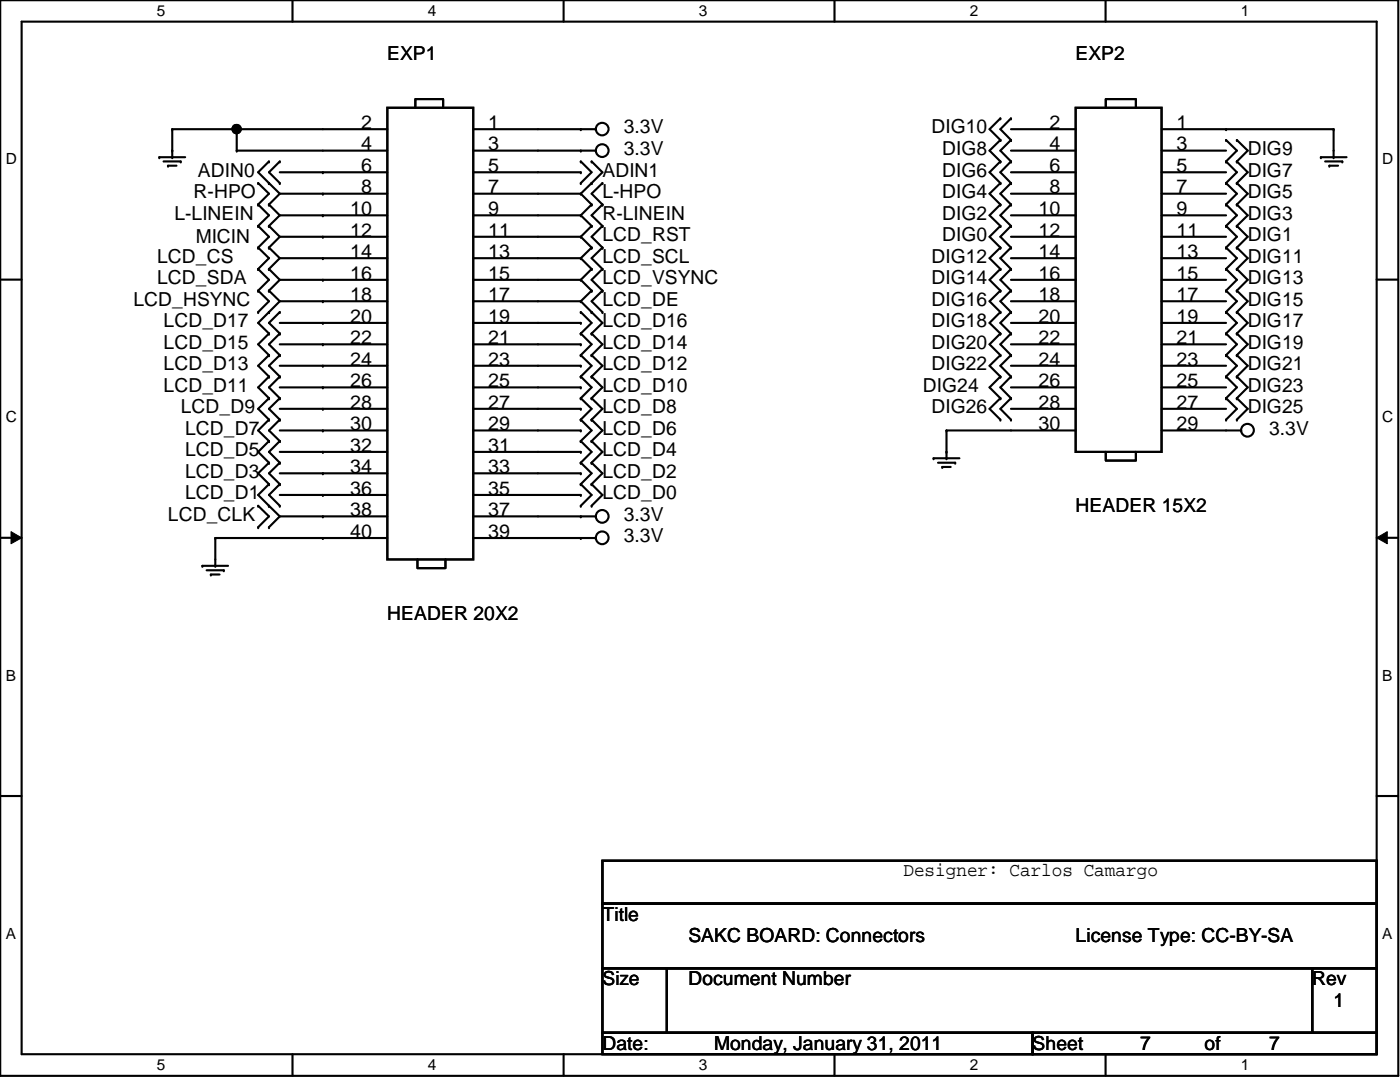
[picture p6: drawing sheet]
<svg xmlns="http://www.w3.org/2000/svg" width="279mm" height="216mm" viewBox="0 0 279 216" stroke-linecap="round" stroke-linejoin="round" font-family="sans-serif">
<path d="M0 0h279.1v214.7h-279.1zM4.3 4.3h270.4v206.1h-270.4z" fill="none" stroke="#000" stroke-width=".42"/>
<g fill="#fff">
<path d="M31.3 .5h1.7v3.4h-1.7z"/>
<path d="M31.3 210.8h1.7v3.4h-1.7z"/>
</g>
<path d="M58.4 0v4.3M58.4 210.4v4.2" fill="none" stroke="#000" stroke-width=".42"/>
<g fill="#fff">
<path d="M85.4 .5h1.7v3.4h-1.7z"/>
<path d="M85.4 210.8h1.7v3.4h-1.7z"/>
</g>
<path d="M112.5 0v4.3M112.5 210.4v4.2" fill="none" stroke="#000" stroke-width=".42"/>
<g fill="#fff">
<path d="M139.5 .5h1.7v3.4h-1.7z"/>
<path d="M139.5 210.8h1.7v3.4h-1.7z"/>
</g>
<path d="M166.5 0v4.3M166.5 210.4v4.2" fill="none" stroke="#000" stroke-width=".42"/>
<g fill="#fff">
<path d="M193.5 .5h1.7v3.4h-1.7z"/>
<path d="M193.5 210.8h1.7v3.4h-1.7z"/>
</g>
<path d="M220.6 0v4.3M220.6 210.4v4.2" fill="none" stroke="#000" stroke-width=".42"/>
<g fill="#fff">
<path d="M247.6 .5h1.7v3.4h-1.7z"/>
<path d="M247.6 210.8h1.7v3.4h-1.7z"/>
<path d="M1.1 30.1h2.2v3.4h-2.2z"/>
<path d="M275.8 30.1h2.2v3.4h-2.2z"/>
<path d="M1.1 81.5h2.2v3.5h-2.2z"/>
<path d="M275.8 81.5h2.2v3.5h-2.2z"/>
</g>
<path d="M0 55.8h4.3M274.7 55.8h4.3" fill="none" stroke="#000" stroke-width=".42"/>
<g fill="#fff">
<path d="M1.1 133.1h2.1v3.4h-2.1z"/>
<path d="M275.8 133.1h2.1v3.4h-2.1z"/>
</g>
<path d="M0 107.3h4.3M274.7 107.3h4.3" fill="none" stroke="#000" stroke-width=".42"/>
<path d="M2.2 106.1l2.1 1.2-2.1 1.2zM274.7 107.3l2.2-1.2v2.4z" fill="#000"/>
<path d="M2.2 106.1l2.1 1.2-2.1 1.2zM274.7 107.3l2.2-1.2v2.4z" fill="none" stroke="#000" stroke-width=".2"/>
<g fill="#fff">
<path d="M1.1 184.6h2.1v3.4h-2.1z"/>
<path d="M275.8 184.6h2.1v3.4h-2.1z"/>
</g>
<g fill="none" stroke="#000" stroke-width=".42">
<path d="M31.8 31.4h5.2M32.6 32.2h3.5M33.5 33.1h1.7M47.2 25.8v4.3h30.1M51.5 36.5l2.2 2.2-2.2 2.1 2.2 2.2-2.2 2.1 2.2 2.1-2.2 2.2 2.2 2.1-2.2 2.2 2.2 2.1-2.2 2.2 2.2 2.1-2.2 2.2M53.7 32.2l-2.2 2.2 4.3 4.3M55.8 34.4h21.5M55.8 38.7h21.5M55.8 38.7l-2.1 2.1 2.1 2.2M55.8 32.2l-2.1 2.2 2.1 2.1M77.3 21.5h17.1v90.1h-17.1zM77.3 25.8h-42.9v5.6"/>
<path d="M82.9 21.5v-1.7h5.5v1.7M94.4 34.4h21.5M94.4 38.7h21.5M94.4 25.8h24.5M94.4 30.1h24.5M115.9 32.2l2.2 2.2-2.2 2.1M115.9 38.7l2.2 2.1-2.2 2.2M118.1 32.2l2.1 2.2-4.3 4.3M120.2 36.5l-2.1 2.2 2.1 2.1-2.1 2.2 2.1 2.1-2.1 2.1 2.1 2.2-2.1 2.1 2.1 2.2-2.1 2.1 2.1 2.2-2.1 2.1 2.1 2.2M199.6 23.6l-2.1 2.2 2.1 2.1-2.1 2.2 2.1 2.1-2.1 2.2 2.1 2.1-2.1 2.2 2.1 2.1-2.1 2.2 2.1 2.1-2.1 2.1 2.1 2.2-2.1 2.1 2.1 2.2-2.1 2.1 2.1 2.2-2.1 2.1 2.1 2.2-2.1 2.1 2.1 2.1-2.1 2.2 2.1 2.2-2.1 2.1 2.1 2.1-2.1 2.2 2.1 2.2-2.1 2.1 2.1 2.1M201.8 34.4h12.9M201.8 38.7h12.9"/>
<path d="M201.8 25.8h12.9M201.8 30.1h12.9M201.8 23.6l-2.2 2.2 2.2 2.1-2.2 2.2 2.2 2.1-2.2 2.2 2.2 2.1-2.2 2.2 2.2 2.1-2.2 2.2 2.2 2.1-2.2 2.1 2.2 2.2-2.2 2.1 2.2 2.2-2.2 2.1 2.2 2.2-2.2 2.1 2.2 2.2-2.2 2.1 2.2 2.1-2.2 2.2 2.2 2.2-2.2 2.1 2.2 2.1-2.2 2.2 2.2 2.2-2.2 2.1 2.2 2.1M214.7 21.5h17.1v68.7h-17.1zM220.7 21.5v-1.7h6v1.7M231.8 34.4h12.9M231.8 38.7h12.9M231.8 25.8h34.3v5.6M231.8 30.1h12.9M244.7 27.9l2.1 2.2-2.1 2.1 2.1 2.2-2.1 2.1 2.1 2.2-2.1 2.1 2.1 2.2-2.1 2.1 2.1 2.1-2.1 2.2 2.1 2.1-2.1 2.2 2.1 2.1-2.1 2.2 2.1 2.1-2.1 2.2 2.1 2.1-2.1 2.1 2.1 2.2-2.1 2.2 2.1 2.1-2.1 2.1 2.1 2.2-2.1 2.2 2.1 2.1-2.1 2.1M246.8 27.9l2.2 2.2-2.2 2.1 2.2 2.2-2.2 2.1 2.2 2.2-2.2 2.1 2.2 2.2-2.2 2.1 2.2 2.1-2.2 2.2 2.2 2.1-2.2 2.2 2.2 2.1-2.2 2.2 2.2 2.1-2.2 2.2 2.2 2.1-2.2 2.1 2.2 2.2-2.2 2.2 2.2 2.1-2.2 2.1 2.2 2.2-2.2 2.2 2.2 2.1-2.2 2.1M263.6 31.4h5.1"/>
<path d="M264.5 32.2h3.4M265.3 33.1h1.7M55.8 43h21.5M55.8 47.2h21.5M55.8 51.5h21.5M55.8 55.8h21.5M55.8 43l-2.1 2.1 2.1 2.1M55.8 47.2l-2.1 2.2 2.1 2.1M55.8 51.5l-2.1 2.2 2.1 2.1M55.8 55.8l-2.1 2.2 2.1 2.1M94.4 43h21.5M94.4 47.2h21.5"/>
<path d="M94.4 51.5h21.5M94.4 55.8h21.5M115.9 43l2.2 2.1-2.2 2.1M115.9 47.2l2.2 2.2-2.2 2.1M115.9 51.5l2.2 2.2-2.2 2.1M115.9 55.8l2.2 2.2-2.2 2.1M201.8 43h12.9M201.8 47.2h12.9M201.8 51.5h12.9M201.8 55.8h12.9M231.8 43h12.9M231.8 47.2h12.9"/>
<path d="M231.8 51.5h12.9M231.8 55.8h12.9M55.8 60.1h21.5M55.8 64.4h21.5M55.8 68.7h21.5M55.8 73h21.5M55.8 77.3h21.5M55.8 60.1l-4.3 4.3 2.2 2.1-2.2 2.2 2.2 2.2-2.2 2.1 2.2 2.1-2.2 2.2 2.2 2.2-2.2 2.1 2.2 2.1-2.2 2.2 2.2 2.1-2.2 2.2 2.2 2.1-2.2 2.1 2.2 2.2-2.2 2.2 4.3 4.2M55.8 62.3l-2.1 2.1 2.1 2.1-2.1 2.2 2.1 2.2-2.1 2.1 2.1 2.1-2.1 2.2 2.1 2.2-2.1 2.1 2.1 2.1-2.1 2.2 2.1 2.1-2.1 2.2 2.1 2.1-2.1 2.1 2.1 2.2-2.1 2.2 2.1 2.1M94.4 60.1h21.5M94.4 64.4h21.5M94.4 68.7h21.5"/>
<path d="M94.4 73h21.5M94.4 77.3h21.5M115.9 60.1l4.3 4.3-2.1 2.1 2.1 2.2-2.1 2.2 2.1 2.1-2.1 2.1 2.1 2.2-2.1 2.2 2.1 2.1-2.1 2.1 2.1 2.2-2.1 2.1 2.1 2.2-2.1 2.1 2.1 2.1-2.1 2.2 2.1 2.2-2.1 2.1M115.9 62.3l2.2 2.1-2.2 2.1 2.2 2.2-2.2 2.2 2.2 2.1-2.2 2.1 2.2 2.2-2.2 2.2 2.2 2.1-2.2 2.1 2.2 2.2-2.2 2.1 2.2 2.2-2.2 2.1 2.2 2.1-2.2 2.2 2.2 2.2-2.2 2.1M201.8 60.1h12.9M201.8 64.4h12.9M201.8 68.7h12.9M201.8 73h12.9M201.8 77.3h12.9M231.8 60.1h12.9M231.8 64.4h12.9M231.8 68.7h12.9"/>
<path d="M231.8 73h12.9M231.8 77.3h12.9M55.8 81.6h21.5M55.8 85.9h21.5M55.8 90.2h21.5M55.8 94.4h21.5M55.8 98.8h21.5M94.4 81.6h21.5M94.4 85.9h21.5M94.4 90.2h21.5M94.4 94.4h21.5M94.4 98.8h21.5"/>
<path d="M186.3 91.4h5.2M187.2 92.3h3.4M188 93.2h1.7M201.8 81.6h12.9M214.7 85.9h-25.8v5.5M220.7 90.2v1.7h6v-1.7M231.8 81.6h12.9M231.8 85.9h15.9M40.4 112.9h5.1M41.2 113.8h3.5M42.1 114.6h1.7M51.5 100.9l2.2 2.1-2.2 2.2"/>
<path d="M55.8 103h21.5M55.8 103l-2.1 2.2M77.3 107.4h-34.3v5.5M83.3 111.6v1.8h5.6v-1.8M94.4 103h24.5M94.4 107.4h24.5M0 158.8h4.3M274.7 158.8h4.3M120.2 171.7h154.5v8.6h-154.5zM120.2 180.3h154.5v12.9h-154.5zM120.2 193.2h12.9v12.9h-12.9zM133.1 193.2h128.8v12.9h-128.8z"/>
<path d="M261.9 193.2h12.8v12.9h-12.8zM120.2 206.1h85.9v4.3h-85.9zM206.1 206.1h68.6v4.3h-68.6z"/>
<circle cx="47.2" cy="25.8" r=".83"/>
<circle cx="120.2" cy="30.1" r="1.27"/>
<circle cx="120.2" cy="25.8" r="1.26"/>
<circle cx="249" cy="85.8" r="1.27"/>
<circle cx="120.2" cy="103" r="1.27"/>
<circle cx="120.2" cy="107.3" r="1.27"/>
</g>
<g fill="#000">
<circle cx="31.8" cy="31.4" r=".21"/>
<circle cx="33.5" cy="33.1" r=".21"/>
<circle cx="34.4" cy="30.1" r=".21"/>
<circle cx="34.4" cy="25.8" r=".21"/>
<circle cx="34.4" cy="31.4" r=".21"/>
<circle cx="36.1" cy="32.2" r=".21"/>
<circle cx="47.2" cy="25.8" r=".21"/>
<circle cx="47.2" cy="30.1" r=".21"/>
<circle cx="51.5" cy="36.5" r=".21"/>
<circle cx="53.7" cy="32.2" r=".21"/>
<circle cx="53.7" cy="36.5" r=".21"/>
<circle cx="55.8" cy="32.2" r=".21"/>
<circle cx="55.8" cy="36.5" r=".21"/>
<circle cx="64.4" cy="34.4" r=".21"/>
<circle cx="64.4" cy="38.7" r=".21"/>
<circle cx="115.9" cy="34.4" r=".21"/>
<circle cx="115.9" cy="25.8" r=".21"/>
<circle cx="115.9" cy="30.1" r=".21"/>
<circle cx="115.9" cy="36.5" r=".21"/>
<circle cx="115.9" cy="32.2" r=".21"/>
<circle cx="115.9" cy="38.7" r=".21"/>
<circle cx="118.1" cy="36.5" r=".21"/>
<circle cx="118.1" cy="32.2" r=".21"/>
<circle cx="118.9" cy="25.8" r=".21"/>
<circle cx="118.9" cy="30.1" r=".21"/>
<circle cx="120.2" cy="36.5" r=".21"/>
<circle cx="199.6" cy="32.2" r=".21"/>
<circle cx="199.6" cy="36.5" r=".21"/>
<circle cx="199.6" cy="27.9" r=".21"/>
<circle cx="199.6" cy="23.6" r=".21"/>
<circle cx="201.8" cy="36.5" r=".21"/>
<circle cx="201.8" cy="32.2" r=".21"/>
<circle cx="201.8" cy="27.9" r=".21"/>
<circle cx="201.8" cy="23.6" r=".21"/>
<circle cx="244.7" cy="36.5" r=".21"/>
<circle cx="244.7" cy="32.2" r=".21"/>
<circle cx="244.7" cy="25.8" r=".21"/>
<circle cx="244.7" cy="27.9" r=".21"/>
<circle cx="246.8" cy="32.2" r=".21"/>
<circle cx="246.8" cy="27.9" r=".21"/>
<circle cx="246.8" cy="36.5" r=".21"/>
<circle cx="263.6" cy="31.4" r=".21"/>
<circle cx="265.3" cy="33.1" r=".21"/>
<circle cx="266.1" cy="25.8" r=".21"/>
<circle cx="266.1" cy="31.4" r=".21"/>
<circle cx="267.9" cy="32.2" r=".21"/>
<circle cx="51.5" cy="53.7" r=".21"/>
<circle cx="51.5" cy="49.4" r=".21"/>
<circle cx="51.5" cy="40.8" r=".21"/>
<circle cx="51.5" cy="45.1" r=".21"/>
<circle cx="51.5" cy="58" r=".21"/>
<circle cx="53.7" cy="49.4" r=".21"/>
<circle cx="53.7" cy="53.7" r=".21"/>
<circle cx="53.7" cy="58" r=".21"/>
<circle cx="53.7" cy="45.1" r=".21"/>
<circle cx="53.7" cy="40.8" r=".21"/>
<circle cx="64.4" cy="43" r=".21"/>
<circle cx="64.4" cy="47.2" r=".21"/>
<circle cx="64.4" cy="55.8" r=".21"/>
<circle cx="64.4" cy="51.5" r=".21"/>
<circle cx="115.9" cy="47.2" r=".21"/>
<circle cx="115.9" cy="55.8" r=".21"/>
<circle cx="115.9" cy="43" r=".21"/>
<circle cx="115.9" cy="51.5" r=".21"/>
<circle cx="118.1" cy="45.1" r=".21"/>
<circle cx="118.1" cy="40.8" r=".21"/>
<circle cx="118.1" cy="49.4" r=".21"/>
<circle cx="118.1" cy="53.7" r=".21"/>
<circle cx="118.1" cy="58" r=".21"/>
<circle cx="120.2" cy="45.1" r=".21"/>
<circle cx="120.2" cy="49.4" r=".21"/>
<circle cx="120.2" cy="58" r=".21"/>
<circle cx="120.2" cy="40.8" r=".21"/>
<circle cx="120.2" cy="53.7" r=".21"/>
<circle cx="199.6" cy="49.4" r=".21"/>
<circle cx="199.6" cy="40.8" r=".21"/>
<circle cx="199.6" cy="45.1" r=".21"/>
<circle cx="199.6" cy="58" r=".21"/>
<circle cx="199.6" cy="53.7" r=".21"/>
<circle cx="201.8" cy="45.1" r=".21"/>
<circle cx="201.8" cy="40.8" r=".21"/>
<circle cx="201.8" cy="53.7" r=".21"/>
<circle cx="201.8" cy="49.4" r=".21"/>
<circle cx="201.8" cy="58" r=".21"/>
<circle cx="244.7" cy="49.4" r=".21"/>
<circle cx="244.7" cy="45.1" r=".21"/>
<circle cx="244.7" cy="40.8" r=".21"/>
<circle cx="244.7" cy="53.7" r=".21"/>
<circle cx="244.7" cy="58" r=".21"/>
<circle cx="246.8" cy="53.7" r=".21"/>
<circle cx="246.8" cy="40.8" r=".21"/>
<circle cx="246.8" cy="58" r=".21"/>
<circle cx="246.8" cy="49.4" r=".21"/>
<circle cx="246.8" cy="45.1" r=".21"/>
<circle cx="51.5" cy="62.3" r=".21"/>
<circle cx="53.7" cy="66.5" r=".21"/>
<circle cx="53.7" cy="79.5" r=".21"/>
<circle cx="53.7" cy="62.3" r=".21"/>
<circle cx="53.7" cy="70.9" r=".21"/>
<circle cx="53.7" cy="75.1" r=".21"/>
<circle cx="55.8" cy="66.5" r=".21"/>
<circle cx="55.8" cy="75.1" r=".21"/>
<circle cx="55.8" cy="62.3" r=".21"/>
<circle cx="55.8" cy="79.5" r=".21"/>
<circle cx="55.8" cy="70.9" r=".21"/>
<circle cx="64.4" cy="73" r=".21"/>
<circle cx="64.4" cy="64.4" r=".21"/>
<circle cx="64.4" cy="68.7" r=".21"/>
<circle cx="64.4" cy="60.1" r=".21"/>
<circle cx="64.4" cy="77.3" r=".21"/>
<circle cx="115.9" cy="66.5" r=".21"/>
<circle cx="115.9" cy="60.1" r=".21"/>
<circle cx="115.9" cy="62.3" r=".21"/>
<circle cx="115.9" cy="73" r=".21"/>
<circle cx="115.9" cy="64.4" r=".21"/>
<circle cx="115.9" cy="68.7" r=".21"/>
<circle cx="115.9" cy="75.1" r=".21"/>
<circle cx="115.9" cy="77.3" r=".21"/>
<circle cx="115.9" cy="70.9" r=".21"/>
<circle cx="115.9" cy="79.5" r=".21"/>
<circle cx="118.1" cy="62.3" r=".21"/>
<circle cx="118.1" cy="66.5" r=".21"/>
<circle cx="118.1" cy="79.5" r=".21"/>
<circle cx="118.1" cy="70.9" r=".21"/>
<circle cx="118.1" cy="75.1" r=".21"/>
<circle cx="120.2" cy="62.3" r=".21"/>
<circle cx="199.6" cy="70.9" r=".21"/>
<circle cx="199.6" cy="79.5" r=".21"/>
<circle cx="199.6" cy="62.3" r=".21"/>
<circle cx="199.6" cy="66.5" r=".21"/>
<circle cx="199.6" cy="75.1" r=".21"/>
<circle cx="201.8" cy="79.5" r=".21"/>
<circle cx="201.8" cy="62.3" r=".21"/>
<circle cx="201.8" cy="66.5" r=".21"/>
<circle cx="201.8" cy="70.9" r=".21"/>
<circle cx="201.8" cy="75.1" r=".21"/>
<circle cx="244.7" cy="70.9" r=".21"/>
<circle cx="244.7" cy="79.5" r=".21"/>
<circle cx="244.7" cy="62.3" r=".21"/>
<circle cx="244.7" cy="66.5" r=".21"/>
<circle cx="244.7" cy="75.1" r=".21"/>
<circle cx="246.8" cy="75.1" r=".21"/>
<circle cx="246.8" cy="79.5" r=".21"/>
<circle cx="246.8" cy="66.5" r=".21"/>
<circle cx="246.8" cy="70.9" r=".21"/>
<circle cx="246.8" cy="62.3" r=".21"/>
<circle cx="53.7" cy="96.6" r=".21"/>
<circle cx="53.7" cy="92.3" r=".21"/>
<circle cx="53.7" cy="83.7" r=".21"/>
<circle cx="53.7" cy="88" r=".21"/>
<circle cx="55.8" cy="92.3" r=".21"/>
<circle cx="55.8" cy="96.6" r=".21"/>
<circle cx="55.8" cy="83.7" r=".21"/>
<circle cx="55.8" cy="88" r=".21"/>
<circle cx="64.4" cy="90.2" r=".21"/>
<circle cx="64.4" cy="94.4" r=".21"/>
<circle cx="64.4" cy="81.6" r=".21"/>
<circle cx="64.4" cy="85.9" r=".21"/>
<circle cx="64.4" cy="98.8" r=".21"/>
<circle cx="115.9" cy="81.6" r=".21"/>
<circle cx="115.9" cy="83.7" r=".21"/>
<circle cx="115.9" cy="85.9" r=".21"/>
<circle cx="115.9" cy="90.2" r=".21"/>
<circle cx="115.9" cy="94.4" r=".21"/>
<circle cx="115.9" cy="98.8" r=".21"/>
<circle cx="115.9" cy="92.3" r=".21"/>
<circle cx="115.9" cy="96.6" r=".21"/>
<circle cx="115.9" cy="88" r=".21"/>
<circle cx="118.1" cy="96.6" r=".21"/>
<circle cx="118.1" cy="88" r=".21"/>
<circle cx="118.1" cy="92.3" r=".21"/>
<circle cx="118.1" cy="83.7" r=".21"/>
<circle cx="186.3" cy="91.4" r=".21"/>
<circle cx="188" cy="93.2" r=".21"/>
<circle cx="188.9" cy="91.4" r=".21"/>
<circle cx="188.9" cy="85.9" r=".21"/>
<circle cx="188.9" cy="90.2" r=".21"/>
<circle cx="190.6" cy="92.3" r=".21"/>
<circle cx="199.6" cy="83.7" r=".21"/>
<circle cx="201.8" cy="83.7" r=".21"/>
<circle cx="244.7" cy="83.7" r=".21"/>
<circle cx="246.8" cy="83.7" r=".21"/>
<circle cx="247.7" cy="85.9" r=".21"/>
<circle cx="40.4" cy="112.9" r=".21"/>
<circle cx="42.1" cy="114.6" r=".21"/>
<circle cx="43" cy="107.4" r=".21"/>
<circle cx="43" cy="112.9" r=".21"/>
<circle cx="44.7" cy="113.8" r=".21"/>
<circle cx="51.5" cy="105.2" r=".21"/>
<circle cx="51.5" cy="100.9" r=".21"/>
<circle cx="53.7" cy="105.2" r=".21"/>
<circle cx="53.7" cy="100.9" r=".21"/>
<circle cx="55.8" cy="100.9" r=".21"/>
<circle cx="64.4" cy="107.4" r=".21"/>
<circle cx="64.4" cy="103" r=".21"/>
<circle cx="115.9" cy="103" r=".21"/>
<circle cx="115.9" cy="107.4" r=".21"/>
<circle cx="115.9" cy="100.9" r=".21"/>
<circle cx="118.1" cy="100.9" r=".21"/>
<circle cx="118.9" cy="107.4" r=".21"/>
<circle cx="118.9" cy="103" r=".21"/>
</g>
<circle cx="47.2" cy="25.8" r=".83" fill="#000"/>
<g font-size="3.9">
<text x="77.3" y="12">EXP1</text>
<text x="214.7" y="12">EXP2</text>
<text x="72.1" y="25.7">2</text>
<text x="97.5" y="25.7">1</text>
<text x="124.5" y="26.6">3.3V</text>
<text x="185.9" y="26.6">DIG10</text>
<text x="209.5" y="25.7">2</text>
<text x="234.8" y="25.7">1</text>
<text x="39.5" y="35.2">ADIN0</text>
<text x="72.1" y="30">4</text>
<text x="72.1" y="34.3">6</text>
<text x="97.5" y="30">3</text>
<text x="97.5" y="34.3">5</text>
<text x="120.2" y="35.2">ADIN1</text>
<text x="124.5" y="30.9">3.3V</text>
<text x="188" y="35.2">DIG6</text>
<text x="188" y="30.9">DIG8</text>
<text x="209.5" y="30">4</text>
<text x="209.5" y="34.3">6</text>
<text x="234.8" y="30">3</text>
<text x="234.8" y="34.3">5</text>
<text x="249" y="35.2">DIG7</text>
<text x="249" y="30.9">DIG9</text>
<text x="38.7" y="39.5">R-HPO</text>
<text x="72.1" y="38.6">8</text>
<text x="97.5" y="38.6">7</text>
<text x="120.2" y="39.5">L-HPO</text>
<text x="188" y="39.5">DIG4</text>
<text x="209.5" y="38.6">8</text>
<text x="234.8" y="38.6">7</text>
<text x="249" y="39.5">DIG5</text>
<text x="34.8" y="43.8">L-LINEIN</text>
<text x="69.9" y="42.9">10</text>
<text x="69.9" y="47.2">12</text>
<text x="97.5" y="42.9">9</text>
<text x="97.5" y="47.2">11</text>
<text x="120.2" y="43.8">R-LINEIN</text>
<text x="188" y="43.8">DIG2</text>
<text x="207.3" y="42.9">10</text>
<text x="207.3" y="47.2">12</text>
<text x="234.8" y="42.9">9</text>
<text x="234.8" y="47.2">11</text>
<text x="249" y="43.8">DIG3</text>
<text x="31.4" y="52.4">LCD_CS</text>
<text x="39.1" y="48.5">MICIN</text>
<text x="69.9" y="51.5">14</text>
<text x="97.5" y="51.5">13</text>
<text x="120.2" y="48.1">LCD_RST</text>
<text x="120.2" y="52.4">LCD_SCL</text>
<text x="185.9" y="52.4">DIG12</text>
<text x="188" y="48.1">DIG0</text>
<text x="207.3" y="51.5">14</text>
<text x="234.8" y="51.5">13</text>
<text x="249" y="52.4">DIG11</text>
<text x="249" y="48.1">DIG1</text>
<text x="31.4" y="56.7">LCD_SDA</text>
<text x="69.9" y="55.8">16</text>
<text x="97.5" y="55.8">15</text>
<text x="120.2" y="56.7">LCD_VSYNC</text>
<text x="185.9" y="56.7">DIG14</text>
<text x="207.3" y="55.8">16</text>
<text x="234.8" y="55.8">15</text>
<text x="249" y="56.7">DIG13</text>
<text x="26.6" y="61">LCD_HSYNC</text>
<text x="32.6" y="65.3">LCD_D17</text>
<text x="69.9" y="60.1">18</text>
<text x="69.9" y="64.4">20</text>
<text x="97.5" y="60.1">17</text>
<text x="97.5" y="64.4">19</text>
<text x="120.2" y="61">LCD_DE</text>
<text x="120.2" y="65.3">LCD_D16</text>
<text x="185.9" y="61">DIG16</text>
<text x="185.9" y="65.3">DIG18</text>
<text x="207.3" y="60.1">18</text>
<text x="207.3" y="64.4">20</text>
<text x="234.8" y="60.1">17</text>
<text x="234.8" y="64.4">19</text>
<text x="249" y="61">DIG15</text>
<text x="249" y="65.3">DIG17</text>
<text x="32.6" y="69.6">LCD_D15</text>
<text x="69.9" y="68.7">22</text>
<text x="97.5" y="68.7">21</text>
<text x="120.2" y="69.6">LCD_D14</text>
<text x="185.9" y="69.6">DIG20</text>
<text x="207.3" y="68.7">22</text>
<text x="234.8" y="68.7">21</text>
<text x="249" y="69.6">DIG19</text>
<text x="32.6" y="73.9">LCD_D13</text>
<text x="69.9" y="72.9">24</text>
<text x="69.9" y="77.3">26</text>
<text x="97.5" y="72.9">23</text>
<text x="97.5" y="77.3">25</text>
<text x="120.2" y="73.9">LCD_D12</text>
<text x="185.9" y="73.9">DIG22</text>
<text x="207.3" y="72.9">24</text>
<text x="207.3" y="77.3">26</text>
<text x="234.8" y="72.9">23</text>
<text x="234.8" y="77.3">25</text>
<text x="249" y="73.9">DIG21</text>
<text x="32.6" y="78.1">LCD_D11</text>
<text x="36.1" y="82.4">LCD_D9</text>
<text x="69.9" y="81.5">28</text>
<text x="97.5" y="81.5">27</text>
<text x="120.2" y="78.1">LCD_D10</text>
<text x="120.2" y="82.4">LCD_D8</text>
<text x="184.2" y="78.1">DIG24</text>
<text x="185.9" y="82.4">DIG26</text>
<text x="207.3" y="81.5">28</text>
<text x="234.8" y="81.5">27</text>
<text x="249" y="78.1">DIG23</text>
<text x="249" y="82.4">DIG25</text>
<text x="37" y="86.7">LCD_D7</text>
<text x="69.9" y="85.9">30</text>
<text x="97.5" y="85.9">29</text>
<text x="120.2" y="86.7">LCD_D6</text>
<text x="207.3" y="85.9">30</text>
<text x="234.8" y="85.9">29</text>
<text x="253.3" y="86.7">3.3V</text>
<text x="37" y="95.3">LCD_D3</text>
<text x="37" y="91">LCD_D5</text>
<text x="69.9" y="90.1">32</text>
<text x="69.9" y="94.4">34</text>
<text x="97.5" y="90.1">31</text>
<text x="97.5" y="94.4">33</text>
<text x="120.2" y="95.3">LCD_D2</text>
<text x="120.2" y="91">LCD_D4</text>
<text x="37" y="99.6">LCD_D1</text>
<text x="69.9" y="98.7">36</text>
<text x="97.5" y="98.7">35</text>
<text x="120.2" y="99.6">LCD_D0</text>
<text x="33.5" y="103.9">LCD_CLK</text>
<text x="69.9" y="103">38</text>
<text x="69.9" y="107.3">40</text>
<text x="97.5" y="103">37</text>
<text x="97.5" y="107.3">39</text>
<text x="124.5" y="103.9">3.3V</text>
<text x="214.7" y="102.2">HEADER 15X2</text>
<text x="124.5" y="108.2">3.3V</text>
<text x="77.3" y="123.7">HEADER 20X2</text>
<text x="180.3" y="174.8">Designer: Carlos Camargo</text>
<text x="120.2" y="183.7">Title</text>
<text x="137.4" y="188">SAKC BOARD: Connectors</text>
<text x="214.7" y="188">License Type: CC-BY-SA</text>
<text x="120.2" y="196.6">Size</text>
<text x="137.4" y="196.6">Document Number</text>
<text x="261.9" y="196.6">Rev</text>
<text x="266.1" y="200.9">1</text>
<text x="120.2" y="209.5">Date:</text>
<text x="142.5" y="209.5">Monday, January 31, 2011</text>
<text x="206.1" y="209.5">Sheet</text>
<text x="227.5" y="209.5">7</text>
<text x="240.4" y="209.5">of</text>
<text x="253.3" y="209.5">7</text>
</g>
<g font-size="3.1">
<text x="31.3" y="3.3">5</text>
<text x="85.4" y="3.3">4</text>
<text x="139.5" y="3.3">3</text>
<text x="193.5" y="3.3">2</text>
<text x="247.6" y="3.3">1</text>
<text x="1.1" y="32.8">D</text>
<text x="275.8" y="32.8">D</text>
<text x="1.1" y="84.3">C</text>
<text x="275.8" y="84.3">C</text>
<text x="1.1" y="135.8">B</text>
<text x="275.8" y="135.8">B</text>
<text x="1.1" y="187.3">A</text>
<text x="275.8" y="187.3">A</text>
<text x="31.3" y="213.6">5</text>
<text x="85.4" y="213.6">4</text>
<text x="139.5" y="213.6">3</text>
<text x="193.5" y="213.6">2</text>
<text x="247.6" y="213.6">1</text>
</g>
</svg>
